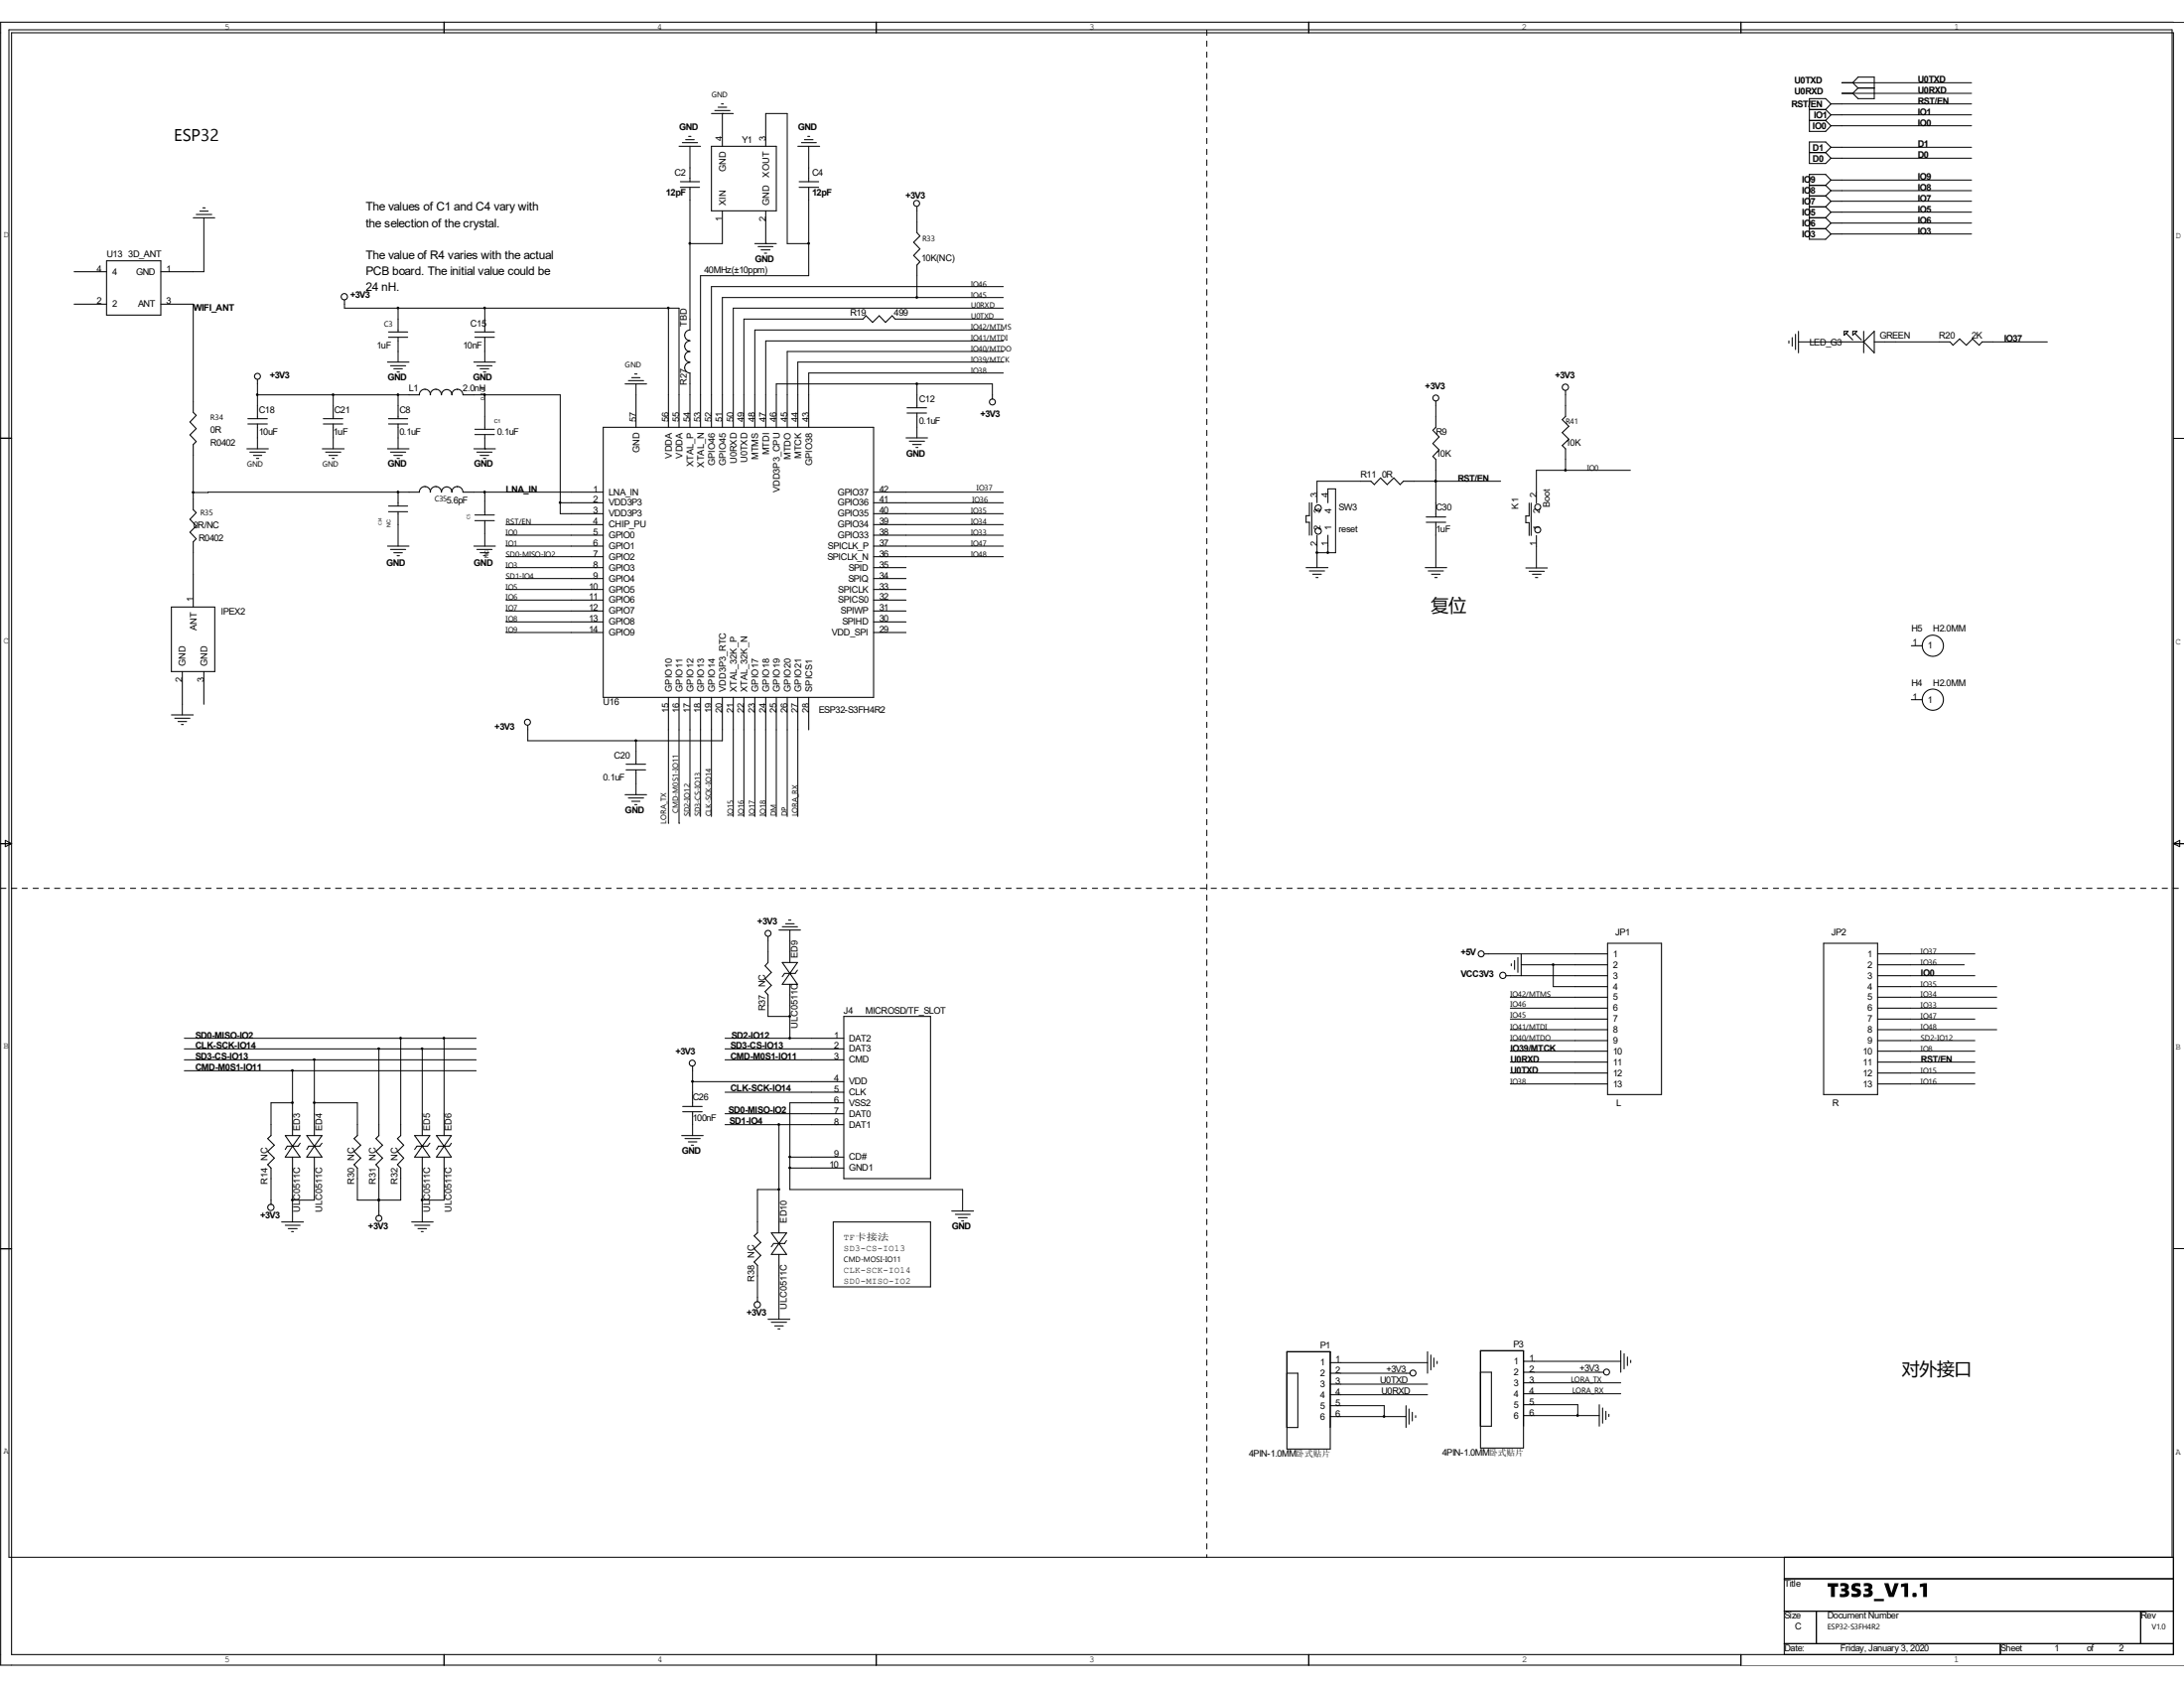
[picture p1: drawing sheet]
<svg xmlns="http://www.w3.org/2000/svg" width="279mm" height="216mm" viewBox="0 0 279 216" stroke-linecap="round" stroke-linejoin="round" font-family="sans-serif">
<g fill="none" stroke="#000" stroke-width=".13">
<path d="M1.5 4.2h276.5v207.4h-276.5zM56.8 2.8v1.4M86.9 18.7h2.7M87.3 18.2h1.9M87.7 17.9h1.1M88.1 17.4h.3M88.3 18.7v4.5M91 18.7h8.3v8.3h-8.3zM91 14.5h2.8M91.4 14.1h2M91.9 13.7h1.1M92.3 13.3h.2"/>
<path d="M92.4 14.5h.1M92.4 14.5v4.2M98 18.7v-4.2h2.7v16.7h2.8M102.1 18.7h2.8M102.5 18.2h1.9M102.9 17.9h1.1M103.3 17.4h.3M103.5 18.7v4.5M112.1 2.8v1.4M154.4 3.9v.6M154.4 5.2v.7M154.4 6.6v.7"/>
<path d="M154.4 8v.7M154.4 9.4v.7M154.4 10.8v.7M154.4 12.1v.8M154.4 13.5v.7M154.4 14.9v.7M154.4 16.3v.7M154.4 17.7v.7M154.4 19.1v.7M167.4 2.8v1.4M222.7 2.8v1.4M231.5 19.5h2.1"/>
<path d="M231.5 15.4h2.1M231.5 14h2.1M233.6 19.5l.6 .7M233.6 15.4l.6 .7M233.6 14l.6 .7M234.2 13.3l-.6-.7h-2.1v4.2h2.1l.6-.7M234.2 18.8l-.6-.6h-2.1v2.7h2.1l.6-.7M234.2 18.8h18M234.2 18.8l-.6 .7M234.2 16.1h18M234.2 14.7h18M234.2 14.7l-.6 .7"/>
<path d="M234.2 13.3h18M234.2 13.3l-.6 .7M235.6 10.6h16.6M235.6 11.9h16.6M237.7 9.9h2.1v2.7h-2.1l-.7-.7 .7-.6-.7-.7zM237.7 11.3h2.1M279.4 2.8h-279.3v210.2h279.3M9.5 38.9h4.1M9.5 34.8h4.1M13.6 33.4h7v6.9h-7zM20.6 38.9h4.1v13.8l.4 .4-.8 .9 .8 .8-.8 .8 .8 .9-.4 .4v8.3l.4 .4-.8 .8 .8 .9-.8 .8 .8 .8-.4 .4v8.3M24.7 27.9h2.8"/>
<path d="M25.1 27.4h2M25.6 27h1M26 26.6h.2M26.1 27.9v6.9h-5.5M44.1 38.4v1h42.8v15.3M50.9 39.4v3.1M62 39.4v3.1M85.5 39.4v15.3M87 23.2h2.5M87 24h2.5M88.3 24v18.2a.68 .68 0 0 0-.7 .7 .68 .68 0 0 0 .7 .7M92.4 27v4.2h-4.1"/>
<path d="M96.6 31.2h2.7M97 31.5h1.9M97.4 32h1.1M97.8 32.4h.3M98 31.2h.1M98 27v4.2M102.2 23.2h2.5M102.2 24h2.5M103.5 24v11.3h-13.9v19.4M117.3 26.5v3.3l.4 .4-.8 .8 .8 .8-.8 .9 .8 .8-.4 .4v4.2M128.4 36.7h-37.4v18M128.4 39.4h-34.6v15.3"/>
<path d="M128.4 38.1h-36v16.6M154.4 20.4v.8M154.4 21.8v.7M154.4 23.2v.7M154.4 24.6v.7M154.4 26v.7M154.4 27.4v.7M154.4 28.7v.7M154.4 30.1v.7M154.4 31.5v.7M154.4 32.9v.7M154.4 34.3v.7"/>
<path d="M154.4 35.6v.8M154.4 37v.8M154.4 38.4v.7M154.4 39.8v.7M231.5 27.9h2.1M231.5 25.1h2.1M231.5 23.7h2.1M231.5 26.5h2.1M231.5 29.3h2.1M233.6 23.7l.6 .7M233.6 25.1l.6 .6M233.6 26.5l.6 .6"/>
<path d="M233.6 27.9l.6 .6M233.6 29.3l.6 .6M234.2 24.4h18M234.2 24.4l-.6 .7M234.2 23l-.6-.7h-2.1v8.3h2.1l.6-.7M234.2 25.7h18M234.2 25.7l-.6 .8M234.2 27.1h18M234.2 27.1l-.6 .8M234.2 28.5h18M234.2 28.5l-.6 .8M234.2 29.9h18"/>
<path d="M234.2 20.2h18M234.2 23h18M234.2 23l-.6 .7M.1 56h1.4M31.6 57.4h2.7M31.7 54.2h2.5M31.7 53.6h2.5M32 57.8h2M32.4 58.3h1.1M32.8 58.6h.3M32.9 50.5h20.8M32.9 48.6v5"/>
<path d="M32.9 54.2v3.2M41.2 57.4h2.8M41.4 54.2h2.5M41.4 53.6h2.5M41.7 57.8h1.9M42.1 58.3h1.1M42.5 58.6h.3M42.6 50.5v3.1M42.6 54.2v3.2M49.6 46.3h2.7M49.6 57.4h2.7M49.7 43.1h2.5"/>
<path d="M49.7 42.5h2.5M49.7 54.2h2.5M49.7 53.6h2.5M50 46.8h1.9M50 57.8h1.9M50.4 47.2h1.1M50.4 58.3h1.1M50.8 47.6h.3M50.8 58.6h.3M50.9 43.1v3.2M50.9 50.5v3.1M50.9 54.2v3.2"/>
<path d="M54.4 49.8a.72 .72 0 0 1 .7 .7M54.4 49.8a.63 .63 0 0 0-.8 .7M55.8 49.8a.72 .72 0 0 1 .7 .7 .68 .68 0 0 1 .6-.7 .68 .68 0 0 1 .7 .7M55.8 49.8a.63 .63 0 0 0-.8 .7M58.5 49.8a.61 .61 0 0 0-.7 .7M58.5 49.8a.72 .72 0 0 1 .7 .7h12.5v15.2h5.5M60.6 46.3h2.8M60.6 57.4h2.8M60.7 55.6h2.5M60.7 54.9h2.5M60.7 43.1h2.5M60.7 42.5h2.5"/>
<path d="M61 46.8h1.9M61 57.8h1.9M61.4 47.2h1.1M61.4 58.3h1.1M61.8 47.6h.3M61.8 58.6h.3M62 57.4h.1M62 43.1v3.2M62 50.5v4.4M62 55.6v1.8M77.2 54.7h34.6v34.5h-34.6zM80 49.1h2.7"/>
<path d="M80.4 48.7h1.9M80.8 48.3h1.1M81.2 47.8h.3M81.4 49.1v5.6M88.3 43.6a.68 .68 0 0 0-.7 .7 .68 .68 0 0 0 .7 .7 .68 .68 0 0 0-.7 .6 .68 .68 0 0 0 .7 .7M88.3 46.4a.68 .68 0 0 0-.7 .6 .68 .68 0 0 0 .7 .7v7M115.9 56h2.8M116 52.8h2.5M116 52.2h2.5M116.3 56.4h2M116.8 56.9h1.1M117.2 57.2h.2"/>
<path d="M117.3 49.1v3.1M117.3 52.8v3.2M127 51.1v-2h-27.7v5.6M128.4 47.7h-24.9v7M128.4 40.8h-13.9l-.4-.4-.8 .8-.8-.8-.9 .8-.8-.8-.4 .4h-15.2v13.9M128.4 42.2h-31.8v12.5M128.4 43.6h-30.4v11.1M128.4 45h-27.7v9.7M128.4 46.3h-26.3v8.4M154.4 41.2v.7M154.4 42.6v.7M154.4 44v.7"/>
<path d="M154.4 45.3v.7M154.4 46.7v.7M154.4 48.1v.7M154.4 49.5v.7M154.4 50.9v.7M154.4 52.2v.8M154.4 53.6v.7M154.4 55v.7M154.4 56.4v.7M154.4 57.8v.7M154.4 59.2v.7M183.7 51.3v3.4l-.4 .3 .8 .9-.8 .8 .8 .8-.8 .9 .4 .4v7.3"/>
<path d="M200.3 50v3.3l-.4 .4 .8 .8-.8 .8 .8 .9-.8 .8 .4 .4v2.8M228.9 43.6v.3M229.3 43.2v1.1M229.7 42.8v1.9M230.1 43.7h8.3M230.1 42.4v2.7M235.9 42.4h.5l-.5 .5zM236.2 42.6l.8 .9M237 42.4h.6l-.6 .5zM237.3 42.6l.8 .9M238.4 43.7l1.4-1.3v2.7zM238.4 42.4v2.7"/>
<path d="M239.8 43.7h9.7l.4 .5 .8-.9 .8 .9 .8-.9 .9 .9 .4-.5h8.3M278 56h1.4M21.9 77.6h5.6v8.3h-5.6zM49.6 69.8h2.7M49.7 64.7h2.5M49.7 65.4h2.5M50 70.3h1.9M50.4 70.7h1.1M50.8 71.1h.3M50.9 62.9h.1M50.9 62.9v1.8M50.9 65.4v4.4"/>
<path d="M53.7 62.9l-29 .1M54.4 62.2a.72 .72 0 0 1 .7 .7M54.4 62.3a.63 .63 0 0 0-.8 .6M55.8 62.2a.72 .72 0 0 1 .7 .7 .68 .68 0 0 1 .6-.6 .68 .68 0 0 1 .7 .6M55.8 62.3a.63 .63 0 0 0-.8 .6M58.5 62.3a.61 .61 0 0 0-.7 .6M58.5 62.2a.72 .72 0 0 1 .7 .7h18M60.6 69.8h2.8M60.7 65.9h2.5M60.7 66.6h2.5M61 70.3h1.9M61.4 70.7h1.1"/>
<path d="M61.8 71.1h.3M62 62.9v3M62 66.6v3.2M64.7 68.5h12.5M64.7 69.8h12.5M64.7 71.2h12.5M64.7 72.6h12.5M64.7 74h12.5M64.7 75.4h12.5M64.7 76.8h12.5M64.7 78.1h12.5M64.7 67.1h12.5"/>
<path d="M64.7 79.5h12.5M71.7 64.3h5.5M111.8 62.9h16.6M111.8 64.3h16.6M111.8 65.7h16.6M111.8 68.5h16.6M111.8 69.8h16.6M111.8 71.2h16.6M111.8 72.6h4.1M111.8 74h4.1M111.8 75.4h4.1M111.8 76.8h4.1"/>
<path d="M111.8 78.1h4.1M111.8 67.1h16.6M111.8 79.5h4.1M154.4 60.5v.8M154.4 61.9v.8M154.4 63.3v.7M154.4 64.7v.7M154.4 66.1v.7M154.4 67.5v.7M154.4 68.9v.7M154.4 70.2v.7M154.4 71.6v.7"/>
<path d="M154.4 73v.7M154.4 74.4v.7M154.4 75.8v.7M154.4 77.1v.8M154.4 78.5v.7M154.4 79.9v.7M167.1 72.6h2.8M167.5 64.3v1.7h-.4v.8h.4v1.7M167.5 73h2M167.8 64.3v4.2M167.9 73.4h1.1M168.4 73.9h.2"/>
<path d="M168.5 68.5v4.1M169.9 64.3v-1.8h1v8.2h-2.4M169.9 68.5v2.2M182.3 72.6h2.8M182.5 66.8h2.5M182.5 66.1h2.5M182.7 73h2M183.1 73.4h1.1M183.6 73.9h.3M183.7 61.6h.1M183.7 66.8v5.8M192 61.6h-12.5l-.4 .4-.8-.9-.8 .9-.9-.9-.8 .9-.4-.4h-6.9v2.7"/>
<path d="M195.2 72.6h2.8M195.6 64.3v1.7h-.4v.8h.4v1.7M195.6 73.1h2M195.9 64.3v4.2M196 73.4h1.1M196.4 73.9h.3M196.6 68.5v4.1M200.3 60.2h.1M208.6 60.2h-12v4.1M21.9 91.4h2.8M22.4 91.9h1.9M22.8 92.3h1.1"/>
<path d="M23.2 92.7h.3M23.3 85.9v5.5M26.1 85.9v4.2M64.7 80.9h12.5M80.1 98.5h2.5M80.1 97.7h2.5M81.4 94.7v3M81.4 98.5v3.1M85.5 89.2l.1 16.1M86.9 89.2v16.1h.1M88.3 89.2v15.2M89.6 89.2v15.2"/>
<path d="M91 89.2v15.2M92.4 89.2v5.5h-24.9v-1.9M93.8 89.2v15.2M95.2 89.2v15.2M96.6 89.2v15.2M98 89.2v15.2M99.3 89.2v15.2M100.7 89.2v15.2M102.1 89.2v15.2M103.5 89.2v4.1M111.8 80.9h4.1M154.4 81.3v.7"/>
<path d="M154.4 82.7v.7M154.4 84v.8M154.4 85.4v.7M154.4 86.8v.7M154.4 88.2v.7M154.4 89.6v.7M154.4 91v.7M154.4 92.4v.6M154.4 93.8v.6M154.4 95.1v.7M154.4 96.5v.7M154.4 97.9v.7"/>
<path d="M154.4 99.3v.6M244.5 89.5h1.4M244.5 82.6h1.4M.1 107.9h1.4M.1 113.6h.7M.7 107.5l.8 .4-.8 .4zM1.4 113.6h.8M2.8 113.6h.7M4.2 113.6h.7M5.6 113.6h.7M7 113.6h.7M8.4 113.6h.7"/>
<path d="M9.7 113.6h.8M11.1 113.6h.8M12.5 113.6h.7M13.9 113.6h.7M15.3 113.6h.7M16.7 113.6h.7M18.1 113.6h.7M19.4 113.6h.7M20.8 113.6h.7M22.2 113.6h.7M23.6 113.6h.7M25 113.6h.7"/>
<path d="M26.3 113.6h.7M27.7 113.6h.7M29.1 113.6h.7M30.5 113.6h.7M31.9 113.6h.7M33.2 113.6h.8M34.6 113.6h.7M36 113.6h.7M37.4 113.6h.7M38.8 113.6h.7M40.2 113.6h.7M41.6 113.6h.6"/>
<path d="M42.9 113.6h.7M44.3 113.6h.7M45.7 113.6h.7M47.1 113.6h.7M48.5 113.6h.6M49.9 113.6h.6M51.2 113.6h.7M52.6 113.6h.7M54 113.6h.7M55.4 113.6h.7M56.8 113.6h.6M58.1 113.6h.7"/>
<path d="M59.5 113.6h.7M60.9 113.6h.7M62.3 113.6h.7M63.7 113.6h.6M65.1 113.6h.6M66.5 113.6h.6M67.8 113.6h.7M69.2 113.6h.7M70.6 113.6h.7M72 113.6h.7M73.4 113.6h.6M74.7 113.6h.7"/>
<path d="M76.1 113.6h.7M77.5 113.6h.7M78.9 113.6h.7M80 101.6h2.7M80.3 113.6h.6M80.4 102.1h1.9M80.8 102.5h1.1M81.2 102.9h.3M81.7 113.6h.6M83 113.6h.7M84.4 113.6h.7M85.8 113.6h.7"/>
<path d="M87.2 113.6h.7M88.6 113.6h.6M90 113.6h.6M91.4 113.6h.6M92.7 113.6h.7M94.1 113.6h.7M95.5 113.6h.7M96.9 113.6h.7M98.3 113.6h.6M98.3 119.8v3.3l-.4 .4 .8 .9-.8 .8 .8 .8-.8 .8 .4 .5v2.7h2.7M99.6 113.6h.7M99.7 119h2.7"/>
<path d="M100.1 118.5h1.9M100.5 118.2h1.1M100.9 117.7h.3M101 113.6h.7M101 119v4.1M102.4 113.6h.7M103.8 113.6h.7M105.2 113.6h.6M106.6 113.6h.6M107.9 113.6h.7M109.3 113.6h.7M110.7 113.6h.7"/>
<path d="M112.1 113.6h.6M113.5 113.6h.6M114.9 113.6h.6M116.2 113.6h.7M117.6 113.6h.7M119 113.6h.7M120.4 113.6h.7M121.8 113.6h.7M123.1 113.6h.7M124.5 113.6h.7M125.9 113.6h.7M127.3 113.6h.7"/>
<path d="M128.7 113.6h.7M130 113.6h.7M131.4 113.6h.7M132.8 113.6h.7M134.2 113.6h.7M135.6 113.6h.7M136.9 113.6h.7M138.3 113.6h.7M139.7 113.6h.7M141.1 113.6h.7M142.5 113.6h.7M143.8 113.6h.8"/>
<path d="M145.2 113.6h.8M146.6 113.6h.7M148 113.6h.7M149.4 113.6h.7M150.8 113.6h.7M152.2 113.6h.7M153.5 113.6h.8M154.4 100.7v.6M154.4 102v.7M154.4 103.4v.7M154.4 104.8v.7M154.4 106.2v.7"/>
<path d="M154.4 107.6v.6M154.4 108.9v.7M154.4 110.3v.7M154.4 111.7v.7M154.4 113.1v.7M154.4 114.5v.6M154.4 115.9v.6M154.4 117.3v.6M154.4 118.6v.7M154.9 113.6h.7M156.3 113.6h.7M157.7 113.6h.7"/>
<path d="M159.1 113.6h.7M160.5 113.6h.7M161.8 113.6h.7M163.2 113.6h.7M164.6 113.6h.7M166 113.6h.7M167.4 113.6h.7M168.7 113.6h.8M170.1 113.6h.8M171.5 113.6h.7M172.9 113.6h.7M174.3 113.6h.7"/>
<path d="M175.7 113.6h.7M177.1 113.6h.7M178.4 113.6h.7M179.8 113.6h.7M181.2 113.6h.7M182.6 113.6h.7M184 113.6h.7M185.3 113.6h.8M186.7 113.6h.7M188.1 113.6h.7M189.5 113.6h.7M190.9 113.6h.7"/>
<path d="M192.3 113.6h.7M193.6 113.6h.8M195 113.6h.7M196.4 113.6h.7M197.8 113.6h.7M199.2 113.6h.7M200.6 113.6h.7M202 113.6h.6M203.3 113.6h.7M204.7 113.6h.7M206.1 113.6h.7M207.5 113.6h.7"/>
<path d="M208.9 113.6h.6M210.2 113.6h.7M211.6 113.6h.7M213 113.6h.7M214.4 113.6h.7M215.8 113.6h.7M217.1 113.6h.7M218.5 113.6h.7M219.9 113.6h.7M221.3 113.6h.7M222.7 113.6h.7M224.1 113.6h.6"/>
<path d="M225.5 113.6h.6M226.9 113.6h.6M228.2 113.6h.7M229.6 113.6h.7M231 113.6h.7M232.4 113.6h.6M233.8 113.6h.6M235.1 113.6h.7M236.5 113.6h.7M237.9 113.6h.7M239.3 113.6h.7M240.7 113.6h.6"/>
<path d="M242 113.6h.7M243.4 113.6h.7M244.8 113.6h.7M246.2 113.6h.7M247.6 113.6h.6M249 113.6h.6M250.4 113.6h.6M251.7 113.6h.7M253.1 113.6h.7M254.5 113.6h.7M255.9 113.6h.7M257.3 113.6h.6"/>
<path d="M258.7 113.6h.6M260 113.6h.7M261.4 113.6h.7M262.8 113.6h.7M264.2 113.6h.7M265.6 113.6h.6M266.9 113.6h.7M268.3 113.6h.7M269.7 113.6h.7M271.1 113.6h.7M272.5 113.6h.6M273.9 113.6h.6"/>
<path d="M275.3 113.6h.6M276.6 113.6h.7M278 113.6h.7M278 107.9h1.4M278 107.9l.8-.4v.8zM23.6 134.2h37.3M23.6 135.6h37.3M23.6 132.8h37.3M23.6 136.9h37.3M37.4 136.9v8.3M40.2 135.6v9.6M48.5 134.2v11l-.4 .4 .8 .9-.8 .8 .8 .8-.8 .9 .4 .4v6.1"/>
<path d="M51.3 132.8v12.4l-.5 .4 .8 .9-.8 .8 .8 .8-.8 .9 .5 .4v4.1h-5.6v-4.1l-.4-.4 .8-.9-.8-.8 .8-.8-.8-.9 .4-.4v-4.1h-5.5M54 134.2v11M56.8 132.8v12.4M88.6 138.3h19.3M88.6 136.4v5.1M92.8 134.2h15.1M92.8 135.6h15.1M92.8 139.7h15.1M92.8 132.8h15.1M100.1 123.1l1.9 2.8h-1.9l1.9-2.8zM101 124.5h.1M101 125.9v6.9"/>
<path d="M102 124.1l-.3 .4h-1.3l-.3 .4M107.9 130h11.1v20.7h-11.1zM154.4 120v.7M154.4 121.4v.7M154.4 122.8v.7M154.4 124.2v.6M154.4 125.6v.6M154.4 126.9v.7M154.4 128.3v.7M154.4 129.7v.7M154.4 131.1v.7M154.4 132.5v.6"/>
<path d="M154.4 133.8v.7M154.4 135.2v.7M154.4 136.6v.7M154.4 138v.7M154.4 139.4v.6M189.9 122h15.8M192.7 124.8h13M193.2 127.6h12.5M193.2 128.9h12.5M193.2 130.3h12.5M193.2 131.7h12.5M193.2 134.5h12.5"/>
<path d="M193.2 133.1h12.5M193.2 135.8h12.5M193.2 137.2h12.5M193.2 138.6h12.5M193.3 123.3v.2M193.8 122.9v1.1M194.2 122.5v1.9M194.6 123.4h11.1M194.6 122v2.8M198.7 123.4v2.8h7M205.7 120.6h6.9v19.4h-6.9zM233.3 120.6h6.9v19.4h-6.9z"/>
<path d="M240.2 122h12.4M240.2 123.4h11.1M240.2 124.8h12.4M240.2 126.2h15.2M240.2 127.6h15.2M240.2 128.9h15.2M240.2 130.3h12.4M240.2 131.7h15.2M240.2 134.5h12.4M240.2 133.1h12.4M240.2 135.8h12.4M240.2 137.2h12.4"/>
<path d="M240.2 138.6h12.4M.1 159.7h1.4M36 156.3h2.8M36.5 145.2h1.9l-1 1.4zM36.5 156.7h1.9M36.9 157.1h1.1M37.3 157.5h.2M37.4 146.6h.1M37.4 146.6l1 1.4h-1.9zM37.4 141.1h-2.7v4.1l-.5 .4 .9 .9-.9 .8 .9 .8-.9 .9 .5 .4v4.7M37.4 148v8.3M38.4 146.2l-.3 .4h-1.4l-.2 .4"/>
<path d="M39.2 145.2h2l-1 1.4zM40.2 146.6h.1M40.2 148v5.5h-2.8M40.2 146.6l1 1.4h-2zM41.2 146.2l-.3 .4h-1.4l-.3 .4M48.5 153.5h.1M52.7 156.3h2.7M53 145.2h2l-1 1.4zM53 156.7h2M53.5 157.1h1.1M53.9 157.5h.2M54 146.6h.1"/>
<path d="M54 146.6l1 1.4h-2zM54 148v8.3M55 146.2l-.3 .4h-1.4l-.3 .4M55.8 145.2h1.9l-.9 1.4zM56.8 146.6h.1M56.8 148v5.5h-2.8M56.8 146.6l.9 1.4h-1.9zM57.7 146.2l-.2 .4h-1.4l-.3 .4M87.2 145.2h2.8M87.3 141.5h2.5M87.3 142.2h2.5M87.6 145.6h2"/>
<path d="M88.1 146h1.1M88.4 146.5h.3M88.6 142.2v3M92.8 142.5h15.1M92.8 143.8h15.1M98.7 157.7h1.9l-.9 1.3zM99.7 159h.1M99.7 152.1h-2.8v5.6l-.4 .4 .8 .8-.8 .8 .8 .9-.8 .8 .4 .4v4.7M99.7 143.8v13.9M99.7 159l.9 1.4h-1.9zM100.6 158.7l-.2 .3h-1.4l-.3 .5M101 148h6.9"/>
<path d="M101 149.4h6.9M106.6 156.3h12.4v8.3h-12.4zM107.9 141.1h-6.9v11h22.1v2.8M121.8 154.9h2.7M122.2 155.3h1.9M122.6 155.7h1.1M123 156.2h.3M154.4 140.8v.6M154.4 142.2v.6M154.4 143.5v.7M154.4 144.9v.7M154.4 146.3v.7"/>
<path d="M154.4 147.7v.7M154.4 149.1v.6M154.4 150.4v.7M154.4 151.8v.7M154.4 153.2v.7M154.4 154.6v.7M154.4 156v.6M154.4 157.4v.6M154.4 158.7v.7M278 159.7h1.4M98.3 168.7h2.7M98.7 169.1h1.9"/>
<path d="M99.1 169.6h1.1M99.5 170h.3M99.7 160.4v8.3M154.4 160.1v.7M154.4 161.5v.7M154.4 162.9v.7M154.4 164.3v.6M154.4 165.7v.6M154.4 167v.7M154.4 168.4v.7M154.4 169.8v.7M154.4 171.2v.7"/>
<path d="M154.4 172.6v.7M154.4 173.9v.7M154.4 175.3v.7M154.4 176.7v.7M154.4 178.1v.7M154.4 179.5v.7M164.6 172.9h5.6v12.4h-5.6zM164.6 175.6h1.4v7h-1.4M170.2 175.6h10.2M170.2 174.3h12.4M170.2 177h12.4M170.2 178.4h12.4"/>
<path d="M170.2 179.8h6.9v1.4M179.9 179.8v2.8M182.6 172.9v2.7M183 173.3v1.9M183.4 173.7v1.1M183.9 174.1v.3M189.4 172.8h5.5v12.4h-5.5zM189.4 175.5h1.4v6.9h-1.4M194.9 175.5h10.2M194.9 174.1h12.4M194.9 176.9h12.4M194.9 178.3h12.4"/>
<path d="M194.9 179.7h6.9v1.4M204.6 179.7v2.7M207.3 172.8v2.7M207.8 173.1v2M208.2 173.6v1.1M208.6 174v.3M154.4 180.8v.7M154.4 182.2v.7M154.4 183.6v.7M154.4 185v.7M154.4 186.4v.7M154.4 187.7v.7"/>
<path d="M154.4 189.1v.7M154.4 190.5v.7M154.4 191.9v.7M154.4 193.3v.7M154.4 194.6v.8M154.4 196v.8M154.4 197.4v.7M154.4 198.8v.4M170.2 181.2h9.7M180.3 180.2v2M180.7 180.6v1.1M181.1 181.1v.2"/>
<path d="M194.9 181.1h9.7M205 180.1v1.9M205.4 180.5v1.1M205.8 180.9v.3M228.3 199.2v12.4M277.9 199.2v-195.4h-276.8v195.4h276.9M56.8 211.6v1.4M112.1 211.6v1.4M167.4 211.6v1.4M222.7 211.6v1.4M228.3 201.9h49.7M228.3 206.1h49.7"/>
<path d="M228.3 210.2h49.7M232.4 206.1v4.1M255.9 210.2v1.4M273.9 206.1v4.1"/>
<circle cx="44" cy="38" r=".4"/>
<circle cx="117.3" cy="26" r=".38"/>
<circle cx="32.9" cy="48.1" r=".38"/>
<circle cx="127" cy="51.4" r=".38"/>
<circle cx="183.7" cy="50.9" r=".38"/>
<circle cx="200.3" cy="49.5" r=".4"/>
<circle cx="168.6" cy="65" r=".4"/>
<circle cx="168.6" cy="67.9" r=".4"/>
<circle cx="196.7" cy="64.9" r=".38"/>
<circle cx="196.7" cy="67.8" r=".38"/>
<circle cx="67.5" cy="92.4" r=".38"/>
<circle cx="247.3" cy="89.5" r="1.35"/>
<circle cx="247.3" cy="82.6" r="1.35"/>
<circle cx="98.3" cy="119.4" r=".38"/>
<circle cx="88.6" cy="136" r=".38"/>
<circle cx="189.5" cy="122" r=".38"/>
<circle cx="192.3" cy="124.8" r=".4"/>
<circle cx="34.7" cy="154.4" r=".4"/>
<circle cx="48.5" cy="155.8" r=".38"/>
<circle cx="96.9" cy="166.9" r=".4"/>
<circle cx="180.8" cy="175.6" r=".38"/>
<circle cx="205.5" cy="175.5" r=".38"/>
</g>
<path d="M233.8 202.5h1.4v.4h-.5v1.4h-.5v-1.4h-.4zM235.4 202.5h.3a.54 .54 0 0 1 .7 .1 .54 .54 0 0 1 0 .7h-.1a.5 .5 0 0 1 .2 .6 .5 .5 0 0 1-.5 .4h-.6v-.5l.4 .1a.19 .19 0 0 0 .3-.2 .19 .19 0 0 0-.3-.2h-.3v-.3h.3a.18 .18 0 0 0 .2-.2 .18 .18 0 0 0-.2-.1h-.4zM237 202.7a1.09 1.09 0 0 1 1-.2v.4h-.3a.25 .25 0 0 0-.4 .2h.1a.62 .62 0 0 1 .6 .3 .62 .62 0 0 1-.1 .7 1.48 1.48 0 0 1-1 .1v-.4a.57 .57 0 0 0 .7-.1l-.1-.1a.56 .56 0 0 1-.6-.3 .56 .56 0 0 1 .1-.6zM238.4 202.5h.3a.54 .54 0 0 1 .7 .1 .54 .54 0 0 1 0 .7h-.1a.5 .5 0 0 1 .3 .6 .5 .5 0 0 1-.6 .4h-.6v-.5l.4 .1a.19 .19 0 0 0 .3-.2 .19 .19 0 0 0-.3-.2h-.2v-.3h.2a.18 .18 0 0 0 .2-.2 .18 .18 0 0 0-.2-.1h-.4zM239.7 204.5h1.3v.3h-1.3zM241 202.5h.6l.4 1.2 .4-1.2h.5l-.6 1.8h-.7zM243.2 202.6l.9-.1v1.8h-.5v-1.4l-.4 .1zM244.6 204a.3 .3 0 0 1 .6 0 .3 .3 0 0 1-.6 0zM245.6 202.6l.9-.1v1.8h-.5v-1.4l-.4 .1z" fill="#000"/>
<g fill="#000" stroke="#000" stroke-width=".13">
<circle cx="50.9" cy="39.4" r=".11"/>
<circle cx="62" cy="39.4" r=".11"/>
<circle cx="85.5" cy="39.4" r=".11"/>
<circle cx="88.2" cy="31.1" r=".11"/>
<circle cx="103.4" cy="31.1" r=".11"/>
<circle cx="117.3" cy="38" r=".11"/>
<circle cx="32.9" cy="50.5" r=".11"/>
<circle cx="42.6" cy="50.5" r=".11"/>
<circle cx="50.9" cy="50.5" r=".11"/>
<circle cx="62" cy="50.5" r=".11"/>
<circle cx="117.3" cy="49.1" r=".11"/>
<circle cx="24.7" cy="63" r=".11"/>
<circle cx="50.9" cy="62.9" r=".11"/>
<circle cx="62" cy="62.9" r=".11"/>
<circle cx="71.6" cy="64.3" r=".11"/>
<circle cx="168.5" cy="70.7" r=".11"/>
<circle cx="169.9" cy="70.7" r=".11"/>
<circle cx="183.7" cy="61.5" r=".11"/>
<circle cx="200.3" cy="60.1" r=".11"/>
<circle cx="81.3" cy="94.7" r=".11"/>
<circle cx="37.4" cy="136.9" r=".11"/>
<circle cx="40.2" cy="135.5" r=".11"/>
<circle cx="48.5" cy="134.1" r=".11"/>
<circle cx="51.2" cy="132.8" r=".11"/>
<circle cx="54" cy="134.1" r=".11"/>
<circle cx="56.8" cy="132.8" r=".11"/>
<circle cx="88.6" cy="138.3" r=".11"/>
<circle cx="101" cy="132.8" r=".11"/>
<circle cx="101" cy="130" r=".11"/>
<circle cx="198.7" cy="123.4" r=".11"/>
<circle cx="37.4" cy="153.5" r=".11"/>
<circle cx="37.4" cy="141" r=".11"/>
<circle cx="40.2" cy="141" r=".11"/>
<circle cx="48.5" cy="153.5" r=".11"/>
<circle cx="54" cy="153.5" r=".11"/>
<circle cx="99.6" cy="143.8" r=".11"/>
<circle cx="99.6" cy="152.1" r=".11"/>
<circle cx="101" cy="148" r=".11"/>
<circle cx="101" cy="149.4" r=".11"/>
<circle cx="177.1" cy="181.2" r=".11"/>
<circle cx="201.8" cy="181" r=".11"/>
</g>
<g font-size="2.3">
<text x="183" y="78.2">复位</text>
<text x="243.3" y="175.9">对外接口</text>
</g>
<text font-size="2.2" x="22.2" y="18">ESP32</text>
<g font-size="1.5">
<text x="46.8" y="27">The values of C1 and C4 vary with</text>
<text x="46.8" y="29">the selection of the crystal.</text>
<text x="46.8" y="33.1">The value of R4 varies with the actual</text>
<text x="46.8" y="35.2">PCB board. The initial value could be</text>
<text x="46.8" y="37.2">24 nH.</text>
</g>
<g font-size="1.2">
<text x="28.7" y="3.9">5</text>
<text x="84.1" y="3.9">4</text>
<text x="139.4" y="3.9">3</text>
<text x="194.7" y="3.9">2</text>
<text x="250" y="3.9">1</text>
<text x="229.5" y="10.7">U0TXD</text>
<text x="245.3" y="10.6">U0TXD</text>
<text x="245.3" y="11.9">U0RXD</text>
<text x="86.9" y="16.6">GND</text>
<text x="92.4" y="18" transform="rotate(-90 92.4 18)">4</text>
<text x="98" y="18" transform="rotate(-90 98 18)">3</text>
<text x="102.1" y="16.6">GND</text>
<text x="229.2" y="13.8">RST/EN</text>
<text x="229.5" y="12.1">U0RXD</text>
<text x="231.9" y="16.5">IO0</text>
<text x="232" y="15.1">IO1</text>
<text x="245.3" y="13.3">RST/EN</text>
<text x="245.3" y="14.7">IO1</text>
<text x="245.3" y="16.1">IO0</text>
<text x="86.3" y="22.4">C2</text>
<text x="92.8" y="22" transform="rotate(-90 92.8 22)">GND</text>
<text x="94.9" y="18.2">Y1</text>
<text x="98.4" y="22.7" transform="rotate(-90 98.4 22.7)">XOUT</text>
<text x="103.9" y="22.4">C4</text>
<text x="230.5" y="23.4">IO9</text>
<text x="231.9" y="19.3">D1</text>
<text x="231.9" y="20.7">D0</text>
<text x="245.3" y="20.2">D0</text>
<text x="245.3" y="18.8">D1</text>
<text x="245.3" y="23">IO9</text>
<text x="85.2" y="25.1">12pF</text>
<text x="92.4" y="28.3" transform="rotate(-90 92.4 28.3)">1</text>
<text x="92.8" y="26.3" transform="rotate(-90 92.8 26.3)">XIN</text>
<text x="98" y="28.3" transform="rotate(-90 98 28.3)">2</text>
<text x="98.4" y="26.3" transform="rotate(-90 98.4 26.3)">GND</text>
<text x="103.9" y="25.1">12pF</text>
<text x="115.8" y="25.4">+3V3</text>
<text x="230.5" y="24.8">IO8</text>
<text x="230.5" y="26.2">IO7</text>
<text x="230.5" y="27.6">IO5</text>
<text x="230.5" y="29">IO6</text>
<text x="245.3" y="24.4">IO8</text>
<text x="245.3" y="25.7">IO7</text>
<text x="245.3" y="27.1">IO5</text>
<text x="245.3" y="29.9">IO3</text>
<text x="245.3" y="28.5">IO6</text>
<text x=".4" y="30.4">D</text>
<text x="12.4" y="34.8">4</text>
<text x="13.6" y="32.9">U13 3D_ANT</text>
<text x="14.4" y="35.1">4</text>
<text x="17.4" y="35.1">GND</text>
<text x="21.3" y="34.8">1</text>
<text x="90.1" y="34.9">40MHz(±10ppm)</text>
<text x="96.6" y="33.5">GND</text>
<text x="117.9" y="33.4">10K(NC)</text>
<text x="230.5" y="30.3">IO3</text>
<text x="278.3" y="30.5">D</text>
<text x="12.4" y="38.9">2</text>
<text x="14.4" y="39.3">2</text>
<text x="17.7" y="39.3">ANT</text>
<text x="21.3" y="38.9">3</text>
<text x="24.7" y="39.7">WIFI_ANT</text>
<text x="44.8" y="38.1">+3V3</text>
<text x="60.2" y="41.8">C15</text>
<text x="87.8" y="41.8" transform="rotate(-90 87.8 41.8)">TBD</text>
<text x="108.8" y="40.4">R19</text>
<text x="114.4" y="40.4">499</text>
<text x="48.2" y="44.5">1uF</text>
<text x="59.2" y="44.5">10nF</text>
<text x="231.5" y="44.2">LED_G3</text>
<text x="240.5" y="43.3">GREEN</text>
<text x="248.1" y="43.3">R20</text>
<text x="252.2" y="43.3">2K</text>
<text x="256.4" y="43.7">IO37</text>
<text x="33.1" y="52.8">C18</text>
<text x="34.5" y="48.4">+3V3</text>
<text x="42.8" y="52.8">C21</text>
<text x="49.6" y="48.7">GND</text>
<text x="51.1" y="52.8">C8</text>
<text x="52.3" y="50.1">L1</text>
<text x="59.2" y="50.1">2.0nH</text>
<text x="60.5" y="48.7">GND</text>
<text x="81.4" y="53.9" transform="rotate(-90 81.4 53.9)">57</text>
<text x="85.5" y="53.9" transform="rotate(-90 85.5 53.9)">56</text>
<text x="86.9" y="53.9" transform="rotate(-90 86.9 53.9)">55</text>
<text x="87.8" y="49.2" transform="rotate(-90 87.8 49.2)">R27</text>
<text x="88.3" y="53.9" transform="rotate(-90 88.3 53.9)">54</text>
<text x="89.6" y="53.9" transform="rotate(-90 89.6 53.9)">53</text>
<text x="91" y="53.9" transform="rotate(-90 91 53.9)">52</text>
<text x="92.4" y="53.9" transform="rotate(-90 92.4 53.9)">51</text>
<text x="93.8" y="53.9" transform="rotate(-90 93.8 53.9)">50</text>
<text x="95.2" y="53.9" transform="rotate(-90 95.2 53.9)">49</text>
<text x="96.6" y="53.9" transform="rotate(-90 96.6 53.9)">48</text>
<text x="98" y="53.9" transform="rotate(-90 98 53.9)">47</text>
<text x="99.3" y="53.9" transform="rotate(-90 99.3 53.9)">46</text>
<text x="100.7" y="53.9" transform="rotate(-90 100.7 53.9)">45</text>
<text x="102.1" y="53.9" transform="rotate(-90 102.1 53.9)">44</text>
<text x="103.5" y="53.9" transform="rotate(-90 103.5 53.9)">43</text>
<text x="117.6" y="51.5">C12</text>
<text x="125.4" y="53.3">+3V3</text>
<text x="182.3" y="49.8">+3V3</text>
<text x="198.9" y="48.4">+3V3</text>
<text x="26.9" y="57">R0402</text>
<text x="26.9" y="55.3">0R</text>
<text x="33.1" y="55.6">10uF</text>
<text x="42.6" y="55.6">1uF</text>
<text x="49.6" y="59.7">GND</text>
<text x="51.1" y="55.6">0.1uF</text>
<text x="60.6" y="59.7">GND</text>
<text x="63.6" y="55.6">0.1uF</text>
<text x="81.8" y="58" transform="rotate(-90 81.8 58)">GND</text>
<text x="85.9" y="58.6" transform="rotate(-90 85.9 58.6)">VDDA</text>
<text x="87.3" y="58.6" transform="rotate(-90 87.3 58.6)">VDDA</text>
<text x="88.7" y="59.7" transform="rotate(-90 88.7 59.7)">XTAL_P</text>
<text x="90" y="59.8" transform="rotate(-90 90 59.8)">XTAL_N</text>
<text x="91.4" y="59.6" transform="rotate(-90 91.4 59.6)">GPIO46</text>
<text x="92.8" y="59.6" transform="rotate(-90 92.8 59.6)">GPIO45</text>
<text x="94.2" y="59.3" transform="rotate(-90 94.2 59.3)">U0RXD</text>
<text x="95.6" y="59.2" transform="rotate(-90 95.6 59.2)">U0TXD</text>
<text x="97" y="58.8" transform="rotate(-90 97 58.8)">MTMS</text>
<text x="98.4" y="58.2" transform="rotate(-90 98.4 58.2)">MTDI</text>
<text x="101.1" y="58.8" transform="rotate(-90 101.1 58.8)">MTDO</text>
<text x="102.5" y="58.7" transform="rotate(-90 102.5 58.7)">MTCK</text>
<text x="103.9" y="59.6" transform="rotate(-90 103.9 59.6)">GPIO38</text>
<text x="115.9" y="58.4">GND</text>
<text x="117.6" y="54.2">0.1uF</text>
<text x="183.7" y="55.6">R9</text>
<text x="183.7" y="58.4">10K</text>
<text x="200.3" y="57">10K</text>
<text x="57.1" y="64.3">5.6pF</text>
<text x="64.7" y="62.9">LNA_IN</text>
<text x="75.9" y="62.9">1</text>
<text x="75.9" y="64.3">2</text>
<text x="75.9" y="65.7">3</text>
<text x="77.9" y="63.3">LNA_IN</text>
<text x="77.9" y="64.7">VDD3P3</text>
<text x="99.7" y="63" transform="rotate(-90 99.7 63)">VDD3P3_CPU</text>
<text x="107.2" y="64.7">GPIO36</text>
<text x="107.2" y="63.3">GPIO37</text>
<text x="112.5" y="65.7">40</text>
<text x="112.5" y="64.3">41</text>
<text x="112.5" y="62.9">42</text>
<text x="168.5" y="63.6" transform="rotate(-90 168.5 63.6)">3</text>
<text x="168.9" y="65.6" transform="rotate(-90 168.9 65.6)">3</text>
<text x="169.9" y="63.6" transform="rotate(-90 169.9 63.6)">4</text>
<text x="170.3" y="65.6" transform="rotate(-90 170.3 65.6)">4</text>
<text x="171.2" y="65.3">SW3</text>
<text x="174" y="61.1">R11 0R</text>
<text x="183.7" y="65.3">C30</text>
<text x="186.5" y="61.6">RST/EN</text>
<text x="194.2" y="65.1" transform="rotate(-90 194.2 65.1)">K1</text>
<text x="196.6" y="63.7" transform="rotate(-90 196.6 63.7)">2</text>
<text x="197" y="65.7" transform="rotate(-90 197 65.7)">2</text>
<text x="198.2" y="64.9" transform="rotate(-90 198.2 64.9)">Boot</text>
<text x="24.7" y="67.5">0R/NC</text>
<text x="25.4" y="69.2">R0402</text>
<text x="75.9" y="68.5">5</text>
<text x="75.9" y="69.8">6</text>
<text x="75.9" y="71.2">7</text>
<text x="75.9" y="67.1">4</text>
<text x="77.9" y="66.1">VDD3P3</text>
<text x="77.9" y="68.8">GPIO0</text>
<text x="77.9" y="70.2">GPIO1</text>
<text x="77.9" y="71.6">GPIO2</text>
<text x="77.9" y="67.5">CHIP_PU</text>
<text x="105.8" y="71.6">SPICLK_N</text>
<text x="105.9" y="70.2">SPICLK_P</text>
<text x="107.2" y="68.8">GPIO33</text>
<text x="107.2" y="67.5">GPIO34</text>
<text x="107.2" y="66.1">GPIO35</text>
<text x="112.5" y="71.2">36</text>
<text x="112.5" y="69.8">37</text>
<text x="112.5" y="68.5">38</text>
<text x="112.5" y="67.1">39</text>
<text x="168.5" y="69.8" transform="rotate(-90 168.5 69.8)">2</text>
<text x="168.9" y="67.8" transform="rotate(-90 168.9 67.8)">2</text>
<text x="169.9" y="69.8" transform="rotate(-90 169.9 69.8)">1</text>
<text x="170.3" y="67.8" transform="rotate(-90 170.3 67.8)">1</text>
<text x="171.2" y="68">reset</text>
<text x="183.7" y="68">1uF</text>
<text x="196.6" y="69.8" transform="rotate(-90 196.6 69.8)">1</text>
<text x="197" y="67.8" transform="rotate(-90 197 67.8)">1</text>
<text x="24.7" y="76.9" transform="rotate(-90 24.7 76.9)">1</text>
<text x="49.4" y="72.3">GND</text>
<text x="60.6" y="72.3">GND</text>
<text x="75.3" y="75.4">10</text>
<text x="75.3" y="76.8">11</text>
<text x="75.9" y="72.6">8</text>
<text x="75.9" y="74">9</text>
<text x="77.9" y="73">GPIO3</text>
<text x="77.9" y="74.4">GPIO4</text>
<text x="77.9" y="75.8">GPIO5</text>
<text x="77.9" y="77.1">GPIO6</text>
<text x="107.2" y="77.1">SPICS0</text>
<text x="107.2" y="75.8">SPICLK</text>
<text x="108.5" y="74.4">SPIQ</text>
<text x="108.5" y="73">SPID</text>
<text x="112.5" y="76.8">32</text>
<text x="112.5" y="74">34</text>
<text x="112.5" y="72.6">35</text>
<text x="112.5" y="75.4">33</text>
<text x=".4" y="82.3">C</text>
<text x="25.1" y="80.7" transform="rotate(-90 25.1 80.7)">ANT</text>
<text x="28.3" y="78.6">IPEX2</text>
<text x="75.3" y="78.1">12</text>
<text x="75.3" y="79.5">13</text>
<text x="75.3" y="80.9">14</text>
<text x="77.9" y="78.5">GPIO7</text>
<text x="77.9" y="79.9">GPIO8</text>
<text x="77.9" y="81.3">GPIO9</text>
<text x="106.4" y="81.3">VDD_SPI</text>
<text x="107.6" y="78.5">SPIWP</text>
<text x="107.7" y="79.9">SPIHD</text>
<text x="112.5" y="80.9">29</text>
<text x="112.5" y="78.1">31</text>
<text x="112.5" y="79.5">30</text>
<text x="244.5" y="80.8">H5</text>
<text x="244.6" y="82.6">1</text>
<text x="246.6" y="83">1</text>
<text x="247.3" y="80.8">H2.0MM</text>
<text x="278.3" y="82.4">C</text>
<text x="23.3" y="87.3" transform="rotate(-90 23.3 87.3)">2</text>
<text x="23.7" y="85.2" transform="rotate(-90 23.7 85.2)">GND</text>
<text x="26.1" y="87.3" transform="rotate(-90 26.1 87.3)">3</text>
<text x="26.5" y="85.2" transform="rotate(-90 26.5 85.2)">GND</text>
<text x="85.9" y="88.5" transform="rotate(-90 85.9 88.5)">GPIO10</text>
<text x="87.3" y="88.5" transform="rotate(-90 87.3 88.5)">GPIO11</text>
<text x="88.7" y="88.5" transform="rotate(-90 88.7 88.5)">GPIO12</text>
<text x="90" y="88.5" transform="rotate(-90 90 88.5)">GPIO13</text>
<text x="91.4" y="88.5" transform="rotate(-90 91.4 88.5)">GPIO14</text>
<text x="92.8" y="88.5" transform="rotate(-90 92.8 88.5)">VDD3P3_RTC</text>
<text x="94.2" y="88.5" transform="rotate(-90 94.2 88.5)">XTAL_32K_P</text>
<text x="95.6" y="88.5" transform="rotate(-90 95.6 88.5)">XTAL_32K_N</text>
<text x="97" y="88.5" transform="rotate(-90 97 88.5)">GPIO17</text>
<text x="98.4" y="88.5" transform="rotate(-90 98.4 88.5)">GPIO18</text>
<text x="99.7" y="88.5" transform="rotate(-90 99.7 88.5)">GPIO19</text>
<text x="101.1" y="88.5" transform="rotate(-90 101.1 88.5)">GPIO20</text>
<text x="102.5" y="88.5" transform="rotate(-90 102.5 88.5)">GPIO21</text>
<text x="103.9" y="88.5" transform="rotate(-90 103.9 88.5)">SPICS1</text>
<text x="244.5" y="87.7">H4</text>
<text x="244.6" y="89.5">1</text>
<text x="246.6" y="89.9">1</text>
<text x="247.3" y="87.7">H2.0MM</text>
<text x="63.3" y="93.4">+3V3</text>
<text x="77.2" y="90.2">U16</text>
<text x="85.5" y="91.1" transform="rotate(-90 85.5 91.1)">15</text>
<text x="86.9" y="91.1" transform="rotate(-90 86.9 91.1)">16</text>
<text x="88.3" y="91.1" transform="rotate(-90 88.3 91.1)">17</text>
<text x="89.6" y="91.1" transform="rotate(-90 89.6 91.1)">18</text>
<text x="91" y="91.1" transform="rotate(-90 91 91.1)">19</text>
<text x="92.4" y="91.1" transform="rotate(-90 92.4 91.1)">20</text>
<text x="93.8" y="91.1" transform="rotate(-90 93.8 91.1)">21</text>
<text x="95.2" y="91.1" transform="rotate(-90 95.2 91.1)">22</text>
<text x="96.6" y="91.1" transform="rotate(-90 96.6 91.1)">23</text>
<text x="98" y="91.1" transform="rotate(-90 98 91.1)">24</text>
<text x="99.3" y="91.1" transform="rotate(-90 99.3 91.1)">25</text>
<text x="100.7" y="91.1" transform="rotate(-90 100.7 91.1)">26</text>
<text x="102.1" y="91.1" transform="rotate(-90 102.1 91.1)">27</text>
<text x="103.5" y="91.1" transform="rotate(-90 103.5 91.1)">28</text>
<text x="104.7" y="91.1">ESP32-S3FH4R2</text>
<text x="77.2" y="99.9">0.1uF</text>
<text x="78.6" y="97.1">C20</text>
<text x="80" y="104">GND</text>
<text x="96.9" y="118.3">+3V3</text>
<text x="206.6" y="119.7">JP1</text>
<text x="234.3" y="119.7">JP2</text>
<text x="102" y="122.6" transform="rotate(-90 102 122.6)">ED9</text>
<text x="186.9" y="122.2">+5V</text>
<text x="186.9" y="124.9">VCC3V3</text>
<text x="206.3" y="122.4">1</text>
<text x="206.3" y="123.8">2</text>
<text x="206.3" y="125.2">3</text>
<text x="238.9" y="122.4">1</text>
<text x="238.9" y="123.8">2</text>
<text x="238.9" y="125.2">3</text>
<text x="245.7" y="124.8">IO0</text>
<text x="97.9" y="129.3" transform="rotate(-90 97.9 129.3)">R37</text>
<text x="97.9" y="126.3" transform="rotate(-90 97.9 126.3)">NC</text>
<text x="102" y="131.5" transform="rotate(-90 102 131.5)">ULC0511C</text>
<text x="107.9" y="129.6">J4</text>
<text x="110.7" y="129.6">MICROSD/TF_SLOT</text>
<text x="206.3" y="126.6">4</text>
<text x="206.3" y="127.9">5</text>
<text x="206.3" y="129.3">6</text>
<text x="206.3" y="130.7">7</text>
<text x="238.9" y="126.6">4</text>
<text x="238.9" y="127.9">5</text>
<text x="238.9" y="129.3">6</text>
<text x="238.9" y="130.7">7</text>
<text x=".4" y="134.1">B</text>
<text x="25" y="135.6">SD3-CS-IO13</text>
<text x="25" y="132.8">SD0-MISO-IO2</text>
<text x="25" y="134.2">CLK-SCK-IO14</text>
<text x="25" y="136.9">CMD-M0S1-IO11</text>
<text x="86.4" y="134.8">+3V3</text>
<text x="93.4" y="134.2">SD3-CS-IO13</text>
<text x="93.4" y="135.6">CMD-M0S1-IO11</text>
<text x="93.6" y="132.8">SD2-IO12</text>
<text x="106.7" y="134.2">2</text>
<text x="106.7" y="135.6">3</text>
<text x="106.7" y="132.8">1</text>
<text x="108.6" y="134.5">DAT3</text>
<text x="108.6" y="135.9">CMD</text>
<text x="108.6" y="133.2">DAT2</text>
<text x="193.2" y="135.8">U0RXD</text>
<text x="193.2" y="134.5">IO39/MTCK</text>
<text x="193.2" y="137.2">U0TXD</text>
<text x="206.3" y="132.1">8</text>
<text x="206.3" y="134.8">10</text>
<text x="206.3" y="133.5">9</text>
<text x="206.3" y="136.2">11</text>
<text x="206.3" y="137.6">12</text>
<text x="238.3" y="134.8">10</text>
<text x="238.3" y="136.2">11</text>
<text x="238.3" y="137.6">12</text>
<text x="238.9" y="132.1">8</text>
<text x="238.9" y="133.5">9</text>
<text x="245.7" y="135.8">RST/EN</text>
<text x="278.3" y="134.2">B</text>
<text x="88.6" y="140.7">C26</text>
<text x="88.6" y="143.4">100nF</text>
<text x="93.2" y="142.3">SD0-MISO-IO2</text>
<text x="93.3" y="143.7">SD1-IO4</text>
<text x="93.4" y="139.6">CLK-SCK-IO14</text>
<text x="106.7" y="138.3">4</text>
<text x="106.7" y="139.7">5</text>
<text x="106.7" y="141.1">6</text>
<text x="106.7" y="142.5">7</text>
<text x="106.7" y="143.8">8</text>
<text x="108.6" y="138.7">VDD</text>
<text x="108.6" y="140.1">CLK</text>
<text x="108.6" y="141.4">VSS2</text>
<text x="108.6" y="142.8">DAT0</text>
<text x="206.3" y="139">13</text>
<text x="206.8" y="141.5">L</text>
<text x="234.4" y="141.5">R</text>
<text x="238.3" y="139">13</text>
<text x="34.2" y="148.4" transform="rotate(-90 34.2 148.4)">NC</text>
<text x="38.4" y="144.7" transform="rotate(-90 38.4 144.7)">ED3</text>
<text x="41.2" y="144.7" transform="rotate(-90 41.2 144.7)">ED4</text>
<text x="45.3" y="148.4" transform="rotate(-90 45.3 148.4)">NC</text>
<text x="48.1" y="148.4" transform="rotate(-90 48.1 148.4)">NC</text>
<text x="50.8" y="148.4" transform="rotate(-90 50.8 148.4)">NC</text>
<text x="55" y="144.7" transform="rotate(-90 55 144.7)">ED5</text>
<text x="57.7" y="144.7" transform="rotate(-90 57.7 144.7)">ED6</text>
<text x="87.2" y="147.6">GND</text>
<text x="106.1" y="149.4">10</text>
<text x="106.7" y="148">9</text>
<text x="108.6" y="144.2">DAT1</text>
<text x="108.6" y="148.4">CD#</text>
<text x="108.6" y="149.8">GND1</text>
<text x="33.3" y="155.9">+3V3</text>
<text x="34.2" y="151.5" transform="rotate(-90 34.2 151.5)">R14</text>
<text x="38.4" y="155" transform="rotate(-90 38.4 155)">ULC0511C</text>
<text x="41.2" y="155" transform="rotate(-90 41.2 155)">ULC0511C</text>
<text x="45.3" y="151.5" transform="rotate(-90 45.3 151.5)">R30</text>
<text x="48.1" y="151.5" transform="rotate(-90 48.1 151.5)">R31</text>
<text x="50.8" y="151.5" transform="rotate(-90 50.8 151.5)">R32</text>
<text x="55" y="155" transform="rotate(-90 55 155)">ULC0511C</text>
<text x="57.7" y="155" transform="rotate(-90 57.7 155)">ULC0511C</text>
<text x="47.1" y="157.3">+3V3</text>
<text x="96.5" y="160.9" transform="rotate(-90 96.5 160.9)">NC</text>
<text x="100.6" y="156.4" transform="rotate(-90 100.6 156.4)">ED10</text>
<text x="107.9" y="158.7">TF卡接法</text>
<text x="107.9" y="160">SD3-CS-IO13</text>
<text x="121.8" y="157.3">GND</text>
<text x="96.5" y="163.9" transform="rotate(-90 96.5 163.9)">R38</text>
<text x="100.6" y="167.5" transform="rotate(-90 100.6 167.5)">ULC0511C</text>
<text x="107.9" y="162.8">CLK-SCK-IO14</text>
<text x="107.9" y="164.2">SD0-MISO-IO2</text>
<text x="95.5" y="168.3">+3V3</text>
<text x="168.9" y="172.5">P1</text>
<text x="193.6" y="172.3">P3</text>
<text x="168.9" y="174.7">1</text>
<text x="168.9" y="176">2</text>
<text x="168.9" y="177.4">3</text>
<text x="168.9" y="178.8">4</text>
<text x="170.9" y="174.3">1</text>
<text x="170.9" y="175.6">2</text>
<text x="170.9" y="177">3</text>
<text x="170.9" y="178.4">4</text>
<text x="170.9" y="179.8">5</text>
<text x="176.5" y="176.9">U0TXD</text>
<text x="176.7" y="178.3">U0RXD</text>
<text x="177.3" y="175.5">+3V3</text>
<text x="193.6" y="174.5">1</text>
<text x="193.6" y="175.9">2</text>
<text x="193.6" y="177.2">3</text>
<text x="193.6" y="178.6">4</text>
<text x="195.6" y="174.1">1</text>
<text x="195.6" y="175.5">2</text>
<text x="195.6" y="176.9">3</text>
<text x="195.6" y="178.3">4</text>
<text x="195.6" y="179.7">5</text>
<text x="202.1" y="175.3">+3V3</text>
<text x=".4" y="185.9">A</text>
<text x="168.9" y="180.2">5</text>
<text x="168.9" y="181.6">6</text>
<text x="170.9" y="181.2">6</text>
<text x="193.6" y="180">5</text>
<text x="193.6" y="181.4">6</text>
<text x="195.6" y="181.1">6</text>
<text x="159.8" y="186.3">4PIN-1.0MM卧式贴片</text>
<text x="184.5" y="186.1">4PIN-1.0MM卧式贴片</text>
<text x="278.3" y="186.1">A</text>
<text x="228.3" y="202.9">Title</text>
<text x="228.3" y="207.1">Size</text>
<text x="229.6" y="208.4">C</text>
<text x="233.8" y="207.1">Document Number</text>
<text x="273.9" y="207.1">Rev</text>
<text x="28.7" y="212.6">5</text>
<text x="84.1" y="212.6">4</text>
<text x="139.4" y="212.6">3</text>
<text x="194.7" y="212.6">2</text>
<text x="228.3" y="211.2">Date:</text>
<text x="235.4" y="211.2">Friday, January 3, 2020</text>
<text x="250" y="212.6">1</text>
<text x="255.9" y="211.2">Sheet</text>
<text x="262.8" y="211.2">1</text>
<text x="267" y="211.2">of</text>
<text x="271.1" y="211.2">2</text>
</g>
<g font-size="1">
<text x="91" y="12.5">GND</text>
<text x="118" y="30.9">R33</text>
<text x="49.1" y="41.8">C3</text>
<text x="124.2" y="36.7">IO46</text>
<text x="124.2" y="38.1">IO45</text>
<text x="124.2" y="39.4">U0RXD</text>
<text x="124.2" y="40.8">U0TXD</text>
<text x="80" y="47">GND</text>
<text x="124.2" y="43.6">IO41/MTDI</text>
<text x="124.2" y="45">IO40/MTDO</text>
<text x="124.2" y="46.3">IO39/MTCK</text>
<text x="124.2" y="47.7">IO38</text>
<text x="124.2" y="42.2">IO42/MTMS</text>
<text x="26.9" y="53.7">R34</text>
<text x="31.6" y="59.7">GND</text>
<text x="41.2" y="59.7">GND</text>
<text x="200.3" y="54.2">R41</text>
<text x="25.6" y="65.9">R35</text>
<text x="55.6" y="64.2">C35</text>
<text x="124.2" y="65.7">IO35</text>
<text x="124.4" y="64.2">IO36</text>
<text x="125" y="62.7">IO37</text>
<text x="203" y="60.2">IO0</text>
<text x="64.7" y="67.1">RST/EN</text>
<text x="64.7" y="71.2">SD0-MISO-IO2</text>
<text x="64.7" y="69.8">IO1</text>
<text x="64.7" y="68.5">IO0</text>
<text x="124.2" y="69.8">IO47</text>
<text x="124.2" y="67.1">IO34</text>
<text x="124.2" y="68.5">IO33</text>
<text x="124.2" y="71.2">IO48</text>
<text x="64.7" y="76.8">IO6</text>
<text x="64.7" y="75.4">IO5</text>
<text x="64.7" y="74">SD1-IO4</text>
<text x="64.7" y="72.6">IO3</text>
<text x="64.7" y="80.9">IO9</text>
<text x="64.7" y="79.5">IO8</text>
<text x="64.7" y="78.1">IO7</text>
<text x="85.3" y="105.4" transform="rotate(-90 85.3 105.4)">LORA_TX</text>
<text x="86.8" y="104" transform="rotate(-90 86.8 104)">CMD-M0S1-IO11</text>
<text x="88.3" y="104.4" transform="rotate(-90 88.3 104.4)">SD2-IO12</text>
<text x="89.6" y="104.4" transform="rotate(-90 89.6 104.4)">SD3-CS-IO13</text>
<text x="91" y="104.4" transform="rotate(-90 91 104.4)">CLK-SCK-IO14</text>
<text x="93.8" y="104.4" transform="rotate(-90 93.8 104.4)">IO15</text>
<text x="95.2" y="104.4" transform="rotate(-90 95.2 104.4)">IO16</text>
<text x="96.6" y="104.4" transform="rotate(-90 96.6 104.4)">IO17</text>
<text x="98" y="104.4" transform="rotate(-90 98 104.4)">IO18</text>
<text x="99.3" y="104.4" transform="rotate(-90 99.3 104.4)">DM</text>
<text x="100.7" y="104.4" transform="rotate(-90 100.7 104.4)">DP</text>
<text x="102.1" y="104.4" transform="rotate(-90 102.1 104.4)">LORA_RX</text>
<text x="245.7" y="123.4">IO36</text>
<text x="245.7" y="122">IO37</text>
<text x="193.2" y="128.8">IO46</text>
<text x="193.2" y="130.2">IO45</text>
<text x="193.2" y="131.7">IO41/MTDI</text>
<text x="193.2" y="127.6">IO42/MTMS</text>
<text x="245.7" y="130.3">IO47</text>
<text x="245.7" y="128.9">IO33</text>
<text x="245.7" y="126.2">IO35</text>
<text x="245.7" y="131.7">IO48</text>
<text x="245.7" y="127.6">IO34</text>
<text x="193.2" y="133.1">IO40/MTDO</text>
<text x="245.7" y="137.2">IO15</text>
<text x="245.7" y="134.5">IO8</text>
<text x="245.7" y="133.1">SD2-IO12</text>
<text x="193.2" y="138.6">IO38</text>
<text x="245.7" y="138.6">IO16</text>
<text x="107.9" y="161.4">CMD-MOSI-IO11</text>
<text x="201" y="176.7">LORA_TX</text>
<text x="201.1" y="178.1">LORA_RX</text>
<text x="233.8" y="208.4">ESP32-S3FH4R2</text>
<text x="275.3" y="208.4">V1.0</text>
</g>
<g font-size=".7">
<text x="62" y="51.2" transform="rotate(-90 62 51.2)">0.1uF</text>
<text x="63.2" y="54.1">C1</text>
<text x="50" y="67.4" transform="rotate(-90 50 67.4)">NC</text>
<text x="62.5" y="71.3" transform="rotate(-90 62.5 71.3)">NC</text>
</g>
<g font-size=".6">
<text x="48.8" y="67.2" transform="rotate(-90 48.8 67.2)">C34</text>
<text x="60.1" y="66.4" transform="rotate(-90 60.1 66.4)">C5</text>
</g>
</svg>
